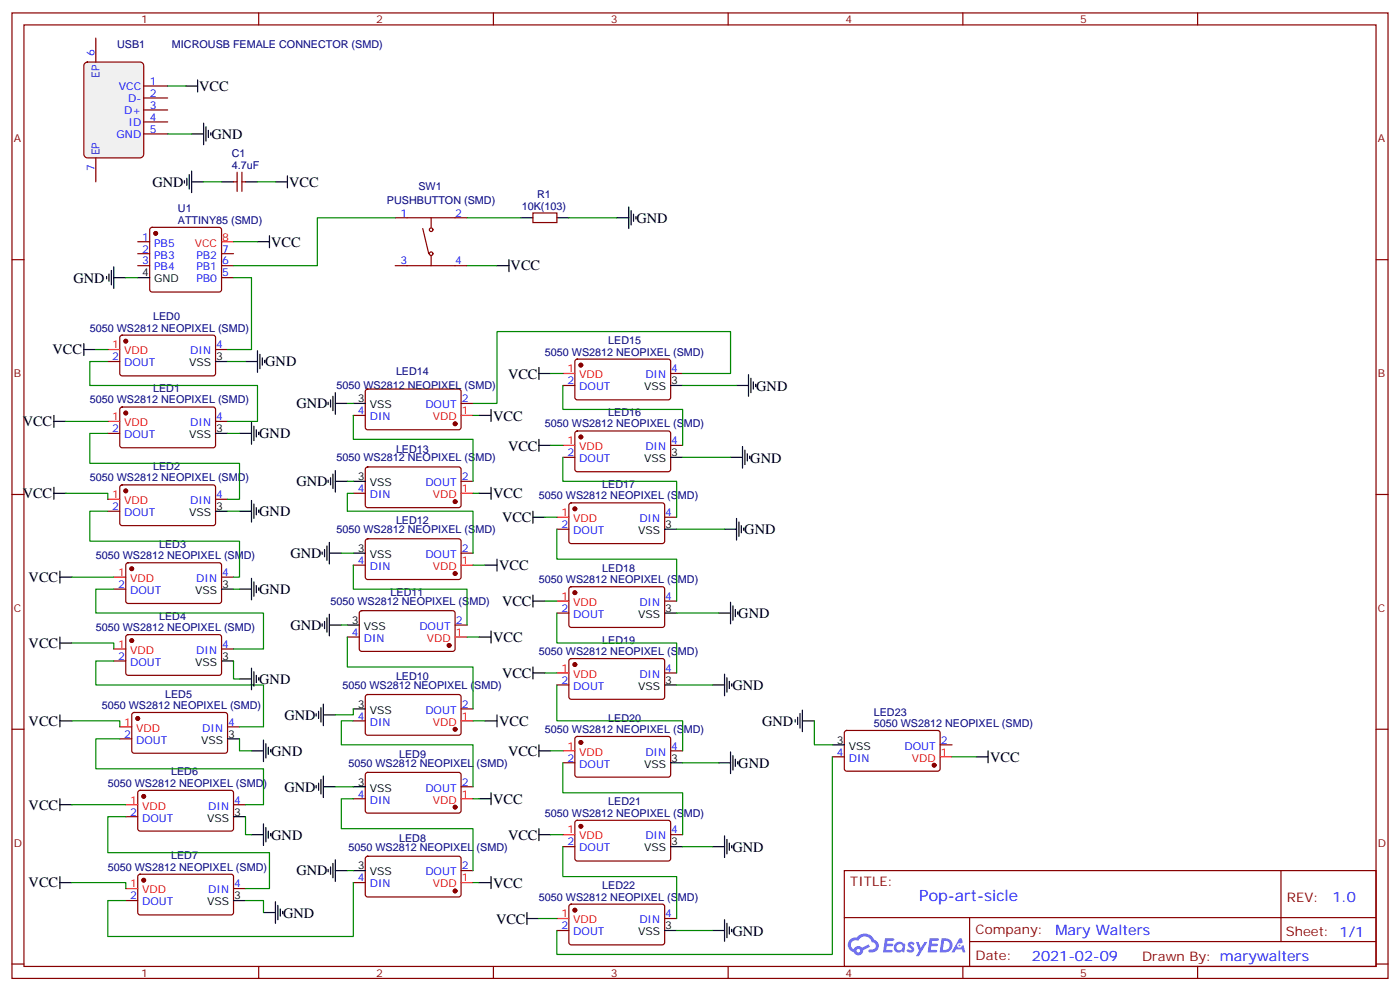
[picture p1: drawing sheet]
<svg xmlns="http://www.w3.org/2000/svg" width="412mm" height="292mm" viewBox="0 0 412 292" stroke-linecap="round" stroke-linejoin="round" font-family="sans-serif">
<g fill="none" stroke="#870000" stroke-width=".35">
<path d="M3.5 3.8h405.4v284.3h-405.4zM7.1 7.3h398.2v277.3h-398.2zM76.2 3.8v3.5M145.3 3.8v3.5M214.5 3.8v3.5M283.6 3.8v3.5M352.8 3.8v3.5M3.5 76.5h3.6M405.3 76.5h3.6M3.5 145.6h3.6M405.3 145.6h3.6M3.5 214.8h3.6"/>
<path d="M405.3 214.8h3.6M248.7 256.4h156.6v28.2h-156.6zM377.3 256.4v20.9M248.7 270.2h156.5M285.6 277.3h119.6M285.6 270.2v14.2M3.5 283.9h3.6M76.2 284.6v3.5M145.3 284.6v3.5M214.5 284.6v3.5M283.6 284.6v3.5M352.8 284.6v3.5"/>
<path d="M405.3 283.9h3.6"/>
</g>
<g fill="#5487ff">
<path d="M267.7 277.6a1.22 1.22 0 0 1 1.7 .2l-.4 .6a.47 .47 0 0 0-.3-.4 .47 .47 0 0 0-.5 .2l.1 .2a1.14 1.14 0 0 1 .8 1.8 1.14 1.14 0 0 1-1.9 0l-.2-.2 .5-.6 .7 .5a.29 .29 0 0 0 .3-.3 .29 .29 0 0 0-.2-.3 1.04 1.04 0 0 1-.6-1.7z"/>
<path d="M260.7 276.3h2.4l.3 .2-.2 .5-1.8 .1-.1 .8h1.5l.3 .4-.3 .4h-1.6l-.2 1.1h1.7l.2 .3-.2 .3-2.6 .1z"/>
<path d="M273.8 276.3h2.4l.3 .2-.1 .5-1.8 .1-.2 .8h1.6l.3 .4-.4 .4h-1.6l-.1 1.1h1.7l.2 .3-.2 .3-2.6 .1z"/>
<path d="M282.6 276.3h.7l.3 1.3-.6 .3a.69 .69 0 0 0-1 .3 .69 .69 0 0 0 .4 .9 .69 .69 0 0 0 .9-.6l.5-.2 .6 2.2h-.8l-.2-.9h-1.8l-.5 .9h-.8z"/>
<path d="M269.8 277.4h.8l.6 1.8 1.1-1.8h.9l-2.6 4.2h-.8l.9-1.5z"/>
<path d="M277.4 276.3l-.6 4.2h1.3a2.11 2.11 0 0 0 2.5-2.1 2.11 2.11 0 0 0-2.5-2.1zM278.1 277.1a1.39 1.39 0 0 1 1.7 1.4 1.39 1.39 0 0 1-1.8 1.3h-.3z"/>
<path d="M263.7 277.9a1.54 1.54 0 0 0-.1 2.2 1.54 1.54 0 0 0 2.2 .1l.6 .3 .3-2.3-.2-.3h-.4a1.49 1.49 0 0 0-2.4 0zM264 278.9a.94 .94 0 0 1 1.8 0 .94 .94 0 0 1-1.8 0z"/>
<path d="M250.4 276.7a2.18 2.18 0 0 0 1.1 3.7 1.44 1.44 0 0 0 1.6 .9 1.44 1.44 0 0 0 1.2-1.4l2-1.1-.5-.7-1.9 1a1.47 1.47 0 0 0-2.4 .4 1.39 1.39 0 0 1-.7-1.9 1.39 1.39 0 0 1 2-.5 2.12 2.12 0 0 1 2.2-1.3 2.12 2.12 0 0 1 1.9 1.7 1.14 1.14 0 0 1 1.1 1.4 1.14 1.14 0 0 1-1.7 .7 .43 .43 0 0 0-.5 .4 .43 .43 0 0 0 .4 .5 1.98 1.98 0 0 0 2.5-1.2 1.98 1.98 0 0 0-1.2-2.6 3.1 3.1 0 0 0-5.3-.6l-.9 .1zM252.3 280a.55 .55 0 0 1 1.1 0 .55 .55 0 0 1-1.1 0z"/>
<circle cx="282.6" cy="278.4" r=".26"/>
</g>
<path d="M153.5 64.1h3.5M164 64.1h3.6" fill="none" stroke="#000" stroke-width=".35"/>
<path d="M157 62.7h7v2.8h-7z" fill="none" stroke="#870000" stroke-width=".35"/>
<path d="M24.9 18.7l.9-.4h15.5l.8 .4 .2 .6v26.1l-.4 .9-.6 .2h-15.5l-.9-.5-.2-.6v-26.1z" fill="#f0f0f0" stroke="#870000" stroke-width=".35"/>
<g fill="none" stroke="#870000" stroke-width=".35">
<path d="M28.2 11.2v7.1M42.3 39.4h7.1M42.3 35.9h7.1M42.3 32.4h7.1M42.3 28.9h7.1M42.3 25.3h7.1M28.2 46.5v7.1M68.8 53.6h1M69.8 50.7v5.7M71.3 50.7v5.7M71.3 53.6h1M40.6 71.2h3.5"/>
<path d="M40.6 74.7h3.5M40.6 78.2h3.5M44.3 67.2l.5-.2h19.8l.5 .2 .2 .5v17.6l-.3 .5-.4 .2h-19.8l-.5-.2-.2-.5v-17.6zM65.3 74.7h3.5M65.3 78.2h3.5M116.4 78.2h21.2M116.4 64.1h21.2M124.5 67.3l1.8 7.4M127 64.1v2.9M127 75.4v2.8M35.5 98.9l.5-.2 27.1 .1 .4 .6-.1 10.9-.6 .4-27.1-.1-.4-.6v-10.6zM65.3 81.8h3.5"/>
<path d="M31.7 106.5h3.6M63.5 102.9h3.5M107.8 114.8l.5-.2h27.1l.4 .7v10.8l-.7 .5-27.1-.1-.4-.6v-10.6zM135.8 118.8h3.5M165.8 113.5h3.5M169.6 106l.4-.2h27.1l.5 .7-.1 10.8-.7 .5-27-.1-.5-.6v-10.6zM197.6 110h3.5M31.7 127.6h3.6M35.5 120.1l.5-.2h27.1l.4 .7-.1 10.8-.6 .5-27.1-.1-.4-.6v-10.6zM63.5 124.1h3.5M104.1 122.3h3.5M107.8 137.7l.5-.2 27.1 .1 .4 .6v10.9l-.7 .4-27.1-.1-.4-.6v-10.6z"/>
<path d="M165.8 134.7h3.5M169.6 127.1l.4-.2 27.1 .1 .5 .6-.1 10.9-.7 .4h-27l-.5-.7v-10.6zM197.6 131.2h3.5M31.7 150.6h3.6M35.5 143l.5-.2 27.1 .1 .4 .6-.1 10.9-.6 .4-27.1-.1-.4-.6v-10.6zM63.5 147h3.5M104.1 145.3h3.5M107.8 158.9l.5-.2h27.1l.4 .7v10.8l-.7 .5-27.1-.1-.4-.6v-10.6zM135.8 141.7h3.5M164 155.9h3.6M167.8 148.3l.5-.2 27.1 .1 .4 .6-.1 10.9-.6 .4-27.1-.1-.4-.6v-10.6zM195.8 152.3h3.5"/>
<path d="M33.5 173.5h3.5M37.3 165.9l.4-.2 27.1 .1 .5 .6-.1 10.9-.6 .4h-27.1l-.5-.7v-10.6zM65.3 170h3.5M104.1 166.4h3.5M135.8 162.9h3.5M167.8 173l.5-.2h27.1l.4 .7-.1 10.9-.6 .4-27.1-.1-.4-.6v-10.6zM195.8 177h3.5M33.5 194.7h3.5M37.3 187.1l.4-.2 27.1 .1 .5 .6-.1 10.9-.6 .4-27.1-.1-.5-.6v-10.6zM65.3 191.1h3.5M102.3 187.6h3.5M106.1 180.1l.4-.3 27.1 .1 .5 .7-.1 10.8-.7 .4h-27l-.5-.7v-10.5z"/>
<path d="M134.1 184.1h3.5M164 180.6h3.6M167.8 194.2l.5-.2h27.1l.4 .7-.1 10.8-.6 .5-27.1-.1-.4-.7v-10.5zM195.8 198.2h3.5M35.3 217.6h3.5M39 210l.5-.2 27.1 .1 .4 .6v10.9l-.7 .4h-27.1l-.4-.7v-10.6zM67 214.1h3.6M104.1 212.3h3.5M107.8 204.7l.5-.2 27.1 .1 .4 .6v10.9l-.7 .4h-27.1l-.4-.7v-10.6zM135.8 208.8h3.5M164 201.7h3.6M169.6 217.1l.4-.2h27.1l.5 .7-.1 10.9-.7 .4-27-.1-.5-.6v-10.6z"/>
<path d="M248.9 215.3l.5-.2 27.1 .1 .4 .6v10.9l-.7 .4h-27.1l-.4-.7v-10.6zM276.9 219.4h3.6M40.8 233l.5-.2h27.1l.4 .7-.1 10.8-.6 .5-27.1-.1-.4-.6v-10.6zM68.8 237h3.5M104.1 235.2h3.5M107.8 227.7l.5-.2h27.1l.4 .7v10.8l-.7 .5-27.1-.1-.4-.6v-10.6zM135.8 231.7h3.5M165.8 224.6h3.5M197.6 221.1h3.5M245.2 222.9h3.5M37 240.5h3.6M40.8 257.7l.5-.2h27.1l.4 .7-.1 10.8-.6 .5-27.1-.1-.4-.7v-10.5z"/>
<path d="M104.1 259.9h3.5M107.8 252.4l.5-.2h27.1l.4 .7v10.8l-.7 .5-27.1-.1-.4-.6v-10.6zM135.8 256.4h3.5M165.8 249.3h3.5M169.6 241.8l.4-.2h27.1l.5 .7-.1 10.8-.7 .5-27-.1-.5-.6v-10.6zM197.6 245.8h3.5M37 265.2h3.6M68.8 261.7h3.5M164 274h3.6M167.8 266.5l.5-.2h27.1l.4 .7-.1 10.8-.6 .5-27.1-.1-.4-.6v-10.6zM195.8 270.5h3.5"/>
<circle cx="127" cy="67.7" r=".53"/>
<circle cx="127" cy="74.7" r=".53"/>
</g>
<g fill="#870000" stroke="#870000" stroke-width=".35">
<circle cx="45.9" cy="68.7" r=".53"/>
<circle cx="37" cy="100.5" r=".53"/>
<circle cx="37" cy="121.6" r=".53"/>
<circle cx="37" cy="144.6" r=".53"/>
<circle cx="38.8" cy="167.5" r=".53"/>
<circle cx="38.8" cy="188.7" r=".53"/>
<circle cx="40.6" cy="211.6" r=".53"/>
<circle cx="42.3" cy="234.5" r=".53"/>
<circle cx="42.3" cy="259.2" r=".53"/>
<circle cx="134.1" cy="262.4" r=".53"/>
<circle cx="134.1" cy="237.7" r=".53"/>
<circle cx="134.1" cy="214.8" r=".53"/>
<circle cx="132.3" cy="190.1" r=".53"/>
<circle cx="134.1" cy="168.9" r=".53"/>
<circle cx="134.1" cy="147.7" r=".53"/>
<circle cx="134.1" cy="124.8" r=".53"/>
<circle cx="171.1" cy="107.5" r=".53"/>
<circle cx="171.1" cy="128.7" r=".53"/>
<circle cx="169.3" cy="149.9" r=".53"/>
<circle cx="169.3" cy="174.6" r=".53"/>
<circle cx="169.3" cy="195.7" r=".53"/>
<circle cx="171.1" cy="218.7" r=".53"/>
<circle cx="171.1" cy="243.3" r=".53"/>
<circle cx="169.3" cy="268" r=".53"/>
<circle cx="275.2" cy="225.4" r=".53"/>
</g>
<g fill="none" stroke="#000" stroke-width=".35">
<path d="M54.7 25.3h3.5M56.4 39.4h3.6M58.2 23.6v3.5M60 36.3v6.3M60.7 37.3v4.3M61.4 38.4v2.1M62.1 39.1v.7M54.3 53.2v.7M55 52.5v2.1M55.7 51.4v4.3M56.4 53.6h3.6M56.4 50.4v6.3"/>
<path d="M65.3 53.6h3.5M72.3 53.6h3.5M81.1 53.6h3.6M84.7 51.8v3.5M32.8 79.7v4.2M33.5 78.6v6.3M75.8 71.2h3.6M79.4 69.4v3.6M146.4 78.2h3.5M149.9 76.5v3.5M181.7 64.1h3.5M185.2 61v6.3"/>
<path d="M185.9 62v4.3M186.6 63.1v2.1M187.3 63.8v.7M31.4 81.4v.7M32.1 80.7v2.1M33.5 81.8h3.5M40.6 81.8h3.5M24.7 102.9h3.5M24.7 101.2v3.5M63.5 106.5h3.5M72.3 106.5h3.5M75.8 103.3v6.3"/>
<path d="M76.6 104.4v4.2M77.3 105.4v2.1M78 106.1v.7M96.7 118.5v.7M97.4 117.8v2.1M98.1 116.7v4.2M98.8 118.8h3.5M98.8 115.6v6.4M104.1 118.8h3.5M158.7 110h3.6M158.7 108.2v3.6M197.6 113.5h3.5"/>
<path d="M217 113.5h3.5M220.5 110.3v6.4M221.2 111.4v4.2M221.9 112.5v2.1M222.6 113.2v.7M15.9 124.1h3.5M15.9 122.3v3.6M63.5 127.6h3.5M70.6 127.6h3.5M74.1 124.5v6.3M74.8 125.5v4.3M75.5 126.6v2.1"/>
<path d="M76.2 127.3v.7M98.1 139.6v4.3M98.8 138.6v6.3M141.1 122.3h3.5M144.6 120.6v3.5M158.7 129.4v3.5M158.7 131.2h3.6M197.6 134.7h3.5M215.2 134.7h3.5M218.7 131.5v6.4M219.4 132.6v4.2M220.1 133.6v2.1"/>
<path d="M220.8 134.3v.7M15.9 143.5v3.5M15.9 145.3h3.5M63.5 150.6h3.5M70.6 150.6h3.5M74.1 147.4v6.3M74.8 148.4v4.3M75.5 149.5v2.1M76.2 150.2v.7M96.7 141.4v.7M97 159.7v6.4M97.4 140.7v2.1"/>
<path d="M98.8 141.7h3.5M104.1 141.7h3.5M141.1 145.3h3.5M144.6 143.5v3.5M157 152.3h3.5M157 150.6v3.5M195.8 155.9h3.5M213.4 155.9h3.6M217 152.7v6.3M217.7 153.7v4.3M218.4 154.8v2.1M219.1 155.5v.7"/>
<path d="M17.6 170h3.6M17.6 168.2v3.5M65.3 173.5h3.5M70.6 173.5h3.5M74.1 170.3v6.4M74.8 171.4v4.2M75.5 172.4v2.2M76.2 173.1v.7M94.9 162.6v.7M95.6 161.9v2.1M96.3 160.8v4.2M97 162.9h3.5"/>
<path d="M104.1 162.9h3.5M142.9 166.4h3.5M146.4 164.7v3.5M157 175.3v3.5M157 177h3.5M215.2 177.4v6.3M215.9 178.4v4.3M216.6 179.5v2.1M17.6 187.6v3.5M17.6 189.4h3.6M65.3 194.7h3.5M70.6 200h3.5"/>
<path d="M74.1 196.8v6.3M74.8 197.8v4.3M75.5 198.9v2.1M76.2 199.6v.7M94.9 183.7v.7M95.6 183v2.1M96.3 182v4.2M97 184.1h3.5M97 180.9v6.4M102.3 184.1h3.5M141.1 187.6h3.5M144.6 185.8v3.6"/>
<path d="M157 196.4v3.6M157 198.2h3.5M195.8 180.6h3.5M211.7 180.6h3.5M213.4 198.5v6.4M214.1 199.6v4.2M217.3 180.2v.7M17.6 212.3h3.6M17.6 210.5v3.6M67 217.6h3.6M77.6 217.9v6.4M78.3 219v4.2"/>
<path d="M93.1 210.2v.7M93.8 209.5v2.1M94.5 208.4v4.3M95.2 210.5h3.6M95.2 207.4v6.3M104.1 208.8h3.5M142.9 212.3h3.5M146.4 210.5v3.6M158.7 219.4v3.5M195.8 201.7h3.5M209.9 201.7h3.5M214.8 200.7v2.1"/>
<path d="M215.5 201.4v.7M234.2 211.9v.8M234.9 211.2v2.2M235.7 210.2v4.2M236.4 212.3h3.5M236.4 209.1v6.4M245.2 219.4h3.5M17.6 235.2v3.6M17.6 237h3.6M74.1 221.1h3.5M79 220.1v2.1M79.7 220.8v.7"/>
<path d="M93.1 231.4v.7M93.8 230.6v2.2M94.5 229.6v4.2M95.2 231.7h3.6M95.2 228.5v6.4M104.1 231.7h3.5M141.1 235.2h3.5M144.6 233.5v3.5M158.7 221.1h3.6M197.6 224.6h3.5M211.7 224.6h3.5M215.2 221.5v6.3"/>
<path d="M215.9 222.5v4.3M216.6 223.6v2.1M217.3 224.3v.7M287.5 222.9h3.5M291 221.1v3.5M17.6 258.2v3.5M17.6 259.9h3.6M68.8 240.5h3.5M74.1 245.8h3.5M77.6 242.6v6.4M78.3 243.7v4.2M79 244.8v2.1"/>
<path d="M79.7 245.5v.7M96.7 256v.8M97.4 255.3v2.2M98.1 254.3v4.2M98.8 256.4h3.5M98.8 253.2v6.4M104.1 256.4h3.5M141.1 259.9h3.5M144.6 258.2v3.5M158.7 245.8h3.6M158.7 244.1v3.5M197.6 249.3h3.5"/>
<path d="M209.9 249.3h3.5M213.4 246.2v6.3M214.1 247.2v4.3M214.8 248.3v2.1M215.5 249v.7M68.8 265.2h3.5M77.6 268.7h3.5M81.1 265.6v6.3M81.8 266.6v4.3M82.5 267.7v2.1M83.3 268.4v.7M155.2 270.5h3.5"/>
<path d="M155.2 268.7v3.6M195.8 274h3.5M209.9 274h3.5M213.4 270.9v6.3M214.1 271.9v4.3M214.8 273v2.1M215.5 273.7v.7"/>
</g>
<g fill="none" stroke="#f00" stroke-width=".35">
<path d="M65.3 71.2h3.5M31.7 102.9h3.6M165.8 110h3.5M31.7 124.1h3.6M135.8 122.3h3.5M165.8 131.2h3.5M31.7 147h3.6M135.8 145.3h3.5M164 152.3h3.6M33.5 170h3.5M135.8 166.4h3.5M164 177h3.6"/>
<path d="M33.5 191.1h3.5M134.1 187.6h3.5M164 198.2h3.6M35.3 214.1h3.5M135.8 212.3h3.5M37 237h3.6M135.8 235.2h3.5M165.8 221.1h3.5M276.9 222.9h3.6M135.8 259.9h3.5M165.8 245.8h3.5M37 261.7h3.6"/>
<path d="M164 270.5h3.6"/>
</g>
<g fill="none" stroke="#008700" stroke-width=".35">
<path d="M49.4 25.3h5.3M49.4 39.4h7M60 53.6h5.3M75.8 53.6h5.3M68.8 71.2h7M116.4 64.1h-22.9v14.1h-24.7M137.6 78.2h8.8M137.6 64.1h15.9M167.6 64.1h14.1M37 81.8h3.6M68.8 81.8h5.3v21.1h-7.1M28.2 102.9h3.5"/>
<path d="M31.7 106.5h-5.2v7h49.3v10.6h-8.8M67 106.5h5.3M102.3 118.8h1.8M162.3 110h3.5M165.8 113.5v7.1h35.3v10.6M201.1 110h14.1v-12.4h-68.8v21.2h-7.1M201.1 113.5h15.9M19.4 124.1h12.3M31.7 127.6h-5.2v8.9h44.1v10.5h-3.6M67 127.6h3.6M104.1 122.3v7.1h35.2v12.3M139.3 122.3h1.8"/>
<path d="M162.3 131.2h3.5M165.8 134.7v7h33.5v10.6M201.1 134.7h14.1M19.4 145.3h12.3v1.7M31.7 150.6h-5.2v8.8h44.1v10.6h-1.8M67 150.6h3.6M102.3 141.7h1.8M104.1 145.3h-1.8v5.3h37v12.3M139.3 145.3h1.8M160.5 152.3h3.5M164 155.9v8.8h35.3v12.3M199.3 155.9h14.1"/>
<path d="M21.2 170h12.3M33.5 173.5h-5.3v7.1h49.4v10.5h-8.8M68.8 173.5h1.8M100.5 162.9h3.6M104.1 166.4v7.1h33.5v10.6M139.3 166.4h3.6M160.5 177h3.5M21.2 189.4h12.3v1.7M33.5 194.7h-5.3v7h49.4v12.4h-7M68.8 194.7v5.3h1.8M100.5 184.1h1.8M102.3 187.6v8.8h37v12.4"/>
<path d="M137.6 187.6h3.5M160.5 198.2h3.5M164 180.6v8.8h35.3v8.8M199.3 180.6h12.4M21.2 212.3h14.1v1.8M35.3 217.6h-7.1v8.8h49.4v10.6h-5.3M70.6 217.6v3.5h3.5M104.1 212.3h-3.6v7.1h38.8v12.3M104.1 208.8v1.7h-5.3M139.3 212.3h3.6M164 201.7v10.6h37.1v8.8M199.3 201.7h10.6"/>
<path d="M239.9 212.3v7.1h5.3M21.2 237h15.8M98.8 231.7h5.3M104.1 235.2h-3.6v8.9h38.8v12.3M139.3 235.2h1.8M162.3 221.1h3.5M165.8 224.6v8.9h35.3v12.3M201.1 224.6h10.6M245.2 222.9v58.2h-81.2v-7.1M280.5 222.9h7M21.2 259.9h15.8v1.8M37 240.5h-5.3v10.6h47.7v10.6h-7.1"/>
<path d="M72.3 240.5v5.3h1.8M102.3 256.4h1.8M104.1 259.9v15.9h-72.4v-10.6h5.3M139.3 259.9h1.8M162.3 245.8h3.5M165.8 249.3v8.9h33.5v12.3M201.1 249.3h8.8M72.3 265.2h5.3v3.5M158.7 270.5h5.3M199.3 274h10.6"/>
</g>
<text font-size="4.6" fill="#00f" x="270.8" y="265.4">Pop-art-sicle</text>
<g font-size="4.2">
<text x="58.7" y="26.7">VCC</text>
<text x="62.3" y="41">GND</text>
<text x="44.9" y="55">GND</text>
<text x="85.2" y="55">VCC</text>
<text x="187.5" y="65.5">GND</text>
<text x="79.9" y="72.6">VCC</text>
<text x="21.6" y="83.3">GND</text>
<text x="150.4" y="79.7">VCC</text>
<text x="15.5" y="104.4">VCC</text>
<text x="78.1" y="107.9">GND</text>
<text x="149.6" y="111.5">VCC</text>
<text x="222.8" y="115">GND</text>
<text x="6.7" y="125.5">VCC</text>
<text x="87.3" y="120.2">GND</text>
<text x="145.3" y="123.9">VCC</text>
<text x="76.4" y="129">GND</text>
<text x="149.6" y="132.7">VCC</text>
<text x="221" y="136.2">GND</text>
<text x="87.3" y="143.2">GND</text>
<text x="6.7" y="146.7">VCC</text>
<text x="145.3" y="146.8">VCC</text>
<text x="76.4" y="152">GND</text>
<text x="147.9" y="153.9">VCC</text>
<text x="219.3" y="157.4">GND</text>
<text x="85.5" y="164.3">GND</text>
<text x="147" y="168">VCC</text>
<text x="8.4" y="171.4">VCC</text>
<text x="76.4" y="174.9">GND</text>
<text x="147.9" y="178.5">VCC</text>
<text x="85.5" y="185.5">GND</text>
<text x="217.5" y="182.1">GND</text>
<text x="8.4" y="190.8">VCC</text>
<text x="145.3" y="189.1">VCC</text>
<text x="76.4" y="201.5">GND</text>
<text x="147.9" y="199.7">VCC</text>
<text x="215.7" y="203.2">GND</text>
<text x="8.4" y="213.7">VCC</text>
<text x="83.8" y="212">GND</text>
<text x="147" y="213.8">VCC</text>
<text x="224.5" y="213.8">GND</text>
<text x="79.9" y="222.6">GND</text>
<text x="149.6" y="222.6">VCC</text>
<text x="217.5" y="226.2">GND</text>
<text x="291.7" y="224.4">VCC</text>
<text x="83.8" y="233.1">GND</text>
<text x="8.4" y="238.4">VCC</text>
<text x="145.3" y="236.8">VCC</text>
<text x="79.9" y="247.3">GND</text>
<text x="149.6" y="247.3">VCC</text>
<text x="215.7" y="250.9">GND</text>
<text x="87.3" y="257.8">GND</text>
<text x="8.4" y="261.3">VCC</text>
<text x="145.3" y="261.5">VCC</text>
<text x="83.4" y="270.3">GND</text>
<text x="146.1" y="272">VCC</text>
<text x="215.7" y="275.6">GND</text>
</g>
<g font-size="4.2" fill="#00f">
<text x="392.5" y="265.7">1.0</text>
<text x="310.9" y="275.2">Mary Walters</text>
<text x="304" y="283">2021-02-09</text>
</g>
<g font-size="3.9" fill="#800">
<text x="250.5" y="261">TITLE:</text>
<text x="379.1" y="265.7">REV:</text>
<text x="287.4" y="275.2">Company:</text>
<text x="378.7" y="275.8">Sheet: 1/1</text>
<text x="287.4" y="282.9">Date:</text>
<text x="336.4" y="282.9">Drawn By: marywalters</text>
</g>
<g font-size="3.2" fill="#800">
<text x="41.6" y="6.8">1</text>
<text x="110.8" y="6.8">2</text>
<text x="179.9" y="6.8">3</text>
<text x="249.1" y="6.8">4</text>
<text x="318.2" y="6.8">5</text>
<text x="4.1" y="41.9">A</text>
<text x="405.9" y="41.9">A</text>
<text x="4.1" y="111.1">B</text>
<text x="405.9" y="111.1">B</text>
<text x="4.1" y="180.2">C</text>
<text x="405.9" y="180.2">C</text>
<text x="4.1" y="249.3">D</text>
<text x="405.9" y="249.3">D</text>
<text x="41.6" y="287.6">1</text>
<text x="110.8" y="287.6">2</text>
<text x="179.9" y="287.6">3</text>
<text x="249.1" y="287.6">4</text>
<text x="318.2" y="287.6">5</text>
</g>
<g font-size="3.2" fill="#00f">
<text x="27.9" y="16.5" transform="rotate(-90 27.9 16.5)">6</text>
<text x="29.3" y="22.9" transform="rotate(-90 29.3 22.9)">EP</text>
<text x="35" y="26.4">VCC</text>
<text x="37.7" y="29.9">D-</text>
<text x="44.1" y="28.5">2</text>
<text x="44.1" y="25">1</text>
<text x="36.6" y="33.4">D+</text>
<text x="44.1" y="35.6">4</text>
<text x="44.1" y="32">3</text>
<text x="34.3" y="40.5">GND</text>
<text x="37.8" y="37">ID</text>
<text x="44.1" y="39.1">5</text>
<text x="29.3" y="45.8" transform="rotate(-90 29.3 45.8)">EP</text>
<text x="27.9" y="50.3" transform="rotate(-90 27.9 50.3)">7</text>
<text x="117.9" y="63.8">1</text>
<text x="134.1" y="63.8">2</text>
<text x="41.9" y="70.8">1</text>
<text x="41.9" y="74.4">2</text>
<text x="41.9" y="77.9">3</text>
<text x="45.4" y="72.6">PB5</text>
<text x="45.4" y="76.1">PB3</text>
<text x="57.9" y="76.1">PB2</text>
<text x="65.4" y="77.9">6</text>
<text x="65.4" y="74.4">7</text>
<text x="117.9" y="77.9">3</text>
<text x="134.1" y="77.9">4</text>
<text x="45.4" y="79.7">PB4</text>
<text x="57.9" y="83.2">PB0</text>
<text x="57.9" y="79.7">PB1</text>
<text x="65.4" y="81.4">5</text>
<text x="33.1" y="106.1">2</text>
<text x="36.6" y="107.9">DOUT</text>
<text x="56" y="104.4">DIN</text>
<text x="63.7" y="102.6">4</text>
<text x="167.1" y="113.2">2</text>
<text x="190.1" y="111.4">DIN</text>
<text x="197.7" y="109.6">4</text>
<text x="136" y="118.5">2</text>
<text x="170.6" y="114.9">DOUT</text>
<text x="56" y="125.5">DIN</text>
<text x="63.7" y="123.8">4</text>
<text x="105.4" y="122">4</text>
<text x="108.9" y="123.8">DIN</text>
<text x="125.3" y="120.2">DOUT</text>
<text x="33.1" y="127.3">2</text>
<text x="36.6" y="129">DOUT</text>
<text x="197.7" y="130.8">4</text>
<text x="167.1" y="134.3">2</text>
<text x="170.6" y="136.1">DOUT</text>
<text x="190.1" y="132.6">DIN</text>
<text x="125.3" y="143.2">DOUT</text>
<text x="136" y="141.4">2</text>
<text x="56" y="148.4">DIN</text>
<text x="63.7" y="146.7">4</text>
<text x="105.4" y="144.9">4</text>
<text x="108.9" y="146.7">DIN</text>
<text x="33.1" y="150.2">2</text>
<text x="36.6" y="152">DOUT</text>
<text x="165.4" y="155.5">2</text>
<text x="188.3" y="153.7">DIN</text>
<text x="196" y="152">4</text>
<text x="168.9" y="157.3">DOUT</text>
<text x="105.4" y="166.1">4</text>
<text x="108.9" y="167.9">DIN</text>
<text x="125.3" y="164.3">DOUT</text>
<text x="136" y="162.6">2</text>
<text x="34.8" y="173.1">2</text>
<text x="57.8" y="171.4">DIN</text>
<text x="65.4" y="169.6">4</text>
<text x="38.3" y="174.9">DOUT</text>
<text x="188.3" y="178.4">DIN</text>
<text x="196" y="176.7">4</text>
<text x="123.5" y="185.5">DOUT</text>
<text x="134.2" y="183.7">2</text>
<text x="165.4" y="180.2">2</text>
<text x="168.9" y="182">DOUT</text>
<text x="65.4" y="190.8">4</text>
<text x="103.6" y="187.3">4</text>
<text x="107.1" y="189">DIN</text>
<text x="34.8" y="194.3">2</text>
<text x="38.3" y="196.1">DOUT</text>
<text x="57.8" y="192.5">DIN</text>
<text x="196" y="197.8">4</text>
<text x="165.4" y="201.4">2</text>
<text x="168.9" y="203.1">DOUT</text>
<text x="188.3" y="199.6">DIN</text>
<text x="136" y="208.4">2</text>
<text x="59.6" y="215.5">DIN</text>
<text x="67.2" y="213.7">4</text>
<text x="105.4" y="211.9">4</text>
<text x="108.9" y="213.7">DIN</text>
<text x="125.3" y="210.2">DOUT</text>
<text x="36.6" y="217.2">2</text>
<text x="40.1" y="219">DOUT</text>
<text x="197.7" y="220.8">4</text>
<text x="266.4" y="220.8">DOUT</text>
<text x="277.1" y="219">2</text>
<text x="167.1" y="224.3">2</text>
<text x="170.6" y="226.1">DOUT</text>
<text x="190.1" y="222.5">DIN</text>
<text x="246.5" y="222.5">4</text>
<text x="250" y="224.3">DIN</text>
<text x="125.3" y="233.1">DOUT</text>
<text x="136" y="231.4">2</text>
<text x="61.3" y="238.4">DIN</text>
<text x="69" y="236.6">4</text>
<text x="105.4" y="234.9">4</text>
<text x="108.9" y="236.6">DIN</text>
<text x="38.4" y="240.2">2</text>
<text x="41.9" y="241.9">DOUT</text>
<text x="197.7" y="245.5">4</text>
<text x="167.1" y="249">2</text>
<text x="170.6" y="250.8">DOUT</text>
<text x="190.1" y="247.2">DIN</text>
<text x="125.3" y="257.8">DOUT</text>
<text x="136" y="256">2</text>
<text x="61.3" y="263.1">DIN</text>
<text x="69" y="261.3">4</text>
<text x="105.4" y="259.6">4</text>
<text x="108.9" y="261.3">DIN</text>
<text x="38.4" y="264.9">2</text>
<text x="41.9" y="266.6">DOUT</text>
<text x="165.4" y="273.7">2</text>
<text x="168.9" y="275.4">DOUT</text>
<text x="188.3" y="271.9">DIN</text>
<text x="196" y="270.2">4</text>
</g>
<g font-size="3.2" fill="#000080">
<text x="34.5" y="14.2">USB1</text>
<text x="50.7" y="14.2">MICROUSB FEMALE CONNECTOR (SMD)</text>
<text x="68.3" y="46.3">C1</text>
<text x="68.3" y="49.7">4.7uF</text>
<text x="123.3" y="55.9">SW1</text>
<text x="158.2" y="58.3">R1</text>
<text x="52.4" y="65.9">ATTINY85 (SMD)</text>
<text x="52.4" y="62.6">U1</text>
<text x="114" y="60">PUSHBUTTON (SMD)</text>
<text x="153.7" y="61.8">10K(103)</text>
<text x="45.1" y="94.3">LED0</text>
<text x="26.5" y="97.6">5050 WS2812 NEOPIXEL (SMD)</text>
<text x="179.2" y="101.4">LED15</text>
<text x="160.5" y="104.7">5050 WS2812 NEOPIXEL (SMD)</text>
<text x="116.6" y="110.3">LED14</text>
<text x="26.5" y="118.8">5050 WS2812 NEOPIXEL (SMD)</text>
<text x="45.1" y="115.5">LED1</text>
<text x="99.1" y="114.7">5050 WS2812 NEOPIXEL (SMD)</text>
<text x="160.5" y="125.9">5050 WS2812 NEOPIXEL (SMD)</text>
<text x="179.2" y="122.5">LED16</text>
<text x="99.1" y="135.9">5050 WS2812 NEOPIXEL (SMD)</text>
<text x="116.6" y="133.3">LED13</text>
<text x="26.5" y="141.7">5050 WS2812 NEOPIXEL (SMD)</text>
<text x="45.1" y="138.4">LED2</text>
<text x="177.4" y="143.7">LED17</text>
<text x="158.7" y="147">5050 WS2812 NEOPIXEL (SMD)</text>
<text x="116.6" y="154.4">LED12</text>
<text x="46.9" y="161.3">LED3</text>
<text x="99.1" y="157">5050 WS2812 NEOPIXEL (SMD)</text>
<text x="28.2" y="164.7">5050 WS2812 NEOPIXEL (SMD)</text>
<text x="158.7" y="171.7">5050 WS2812 NEOPIXEL (SMD)</text>
<text x="177.4" y="168.4">LED18</text>
<text x="97.3" y="178.2">5050 WS2812 NEOPIXEL (SMD)</text>
<text x="115" y="175.6">LED11</text>
<text x="28.2" y="185.8">5050 WS2812 NEOPIXEL (SMD)</text>
<text x="46.9" y="182.5">LED4</text>
<text x="177.4" y="189.6">LED19</text>
<text x="158.7" y="192.9">5050 WS2812 NEOPIXEL (SMD)</text>
<text x="100.9" y="202.9">5050 WS2812 NEOPIXEL (SMD)</text>
<text x="116.6" y="200.3">LED10</text>
<text x="30" y="208.8">5050 WS2812 NEOPIXEL (SMD)</text>
<text x="48.6" y="205.4">LED5</text>
<text x="160.5" y="215.8">5050 WS2812 NEOPIXEL (SMD)</text>
<text x="179.2" y="212.5">LED20</text>
<text x="257.4" y="214.1">5050 WS2812 NEOPIXEL (SMD)</text>
<text x="257.4" y="210.7">LED23</text>
<text x="102.6" y="225.8">5050 WS2812 NEOPIXEL (SMD)</text>
<text x="117.6" y="223.2">LED9</text>
<text x="31.7" y="231.7">5050 WS2812 NEOPIXEL (SMD)</text>
<text x="50.4" y="228.4">LED6</text>
<text x="179.2" y="237.2">LED21</text>
<text x="160.5" y="240.5">5050 WS2812 NEOPIXEL (SMD)</text>
<text x="102.6" y="250.5">5050 WS2812 NEOPIXEL (SMD)</text>
<text x="117.6" y="247.9">LED8</text>
<text x="31.7" y="256.4">5050 WS2812 NEOPIXEL (SMD)</text>
<text x="50.4" y="253.1">LED7</text>
<text x="177.4" y="261.9">LED22</text>
<text x="158.7" y="265.2">5050 WS2812 NEOPIXEL (SMD)</text>
</g>
<g font-size="3.2" fill="#f00">
<text x="65.4" y="70.8">8</text>
<text x="57.4" y="72.6">VCC</text>
<text x="33.1" y="102.6">1</text>
<text x="36.6" y="104.4">VDD</text>
<text x="167.1" y="109.6">1</text>
<text x="170.6" y="111.4">VDD</text>
<text x="33.1" y="123.8">1</text>
<text x="36.6" y="125.5">VDD</text>
<text x="127.5" y="123.8">VDD</text>
<text x="136" y="122">1</text>
<text x="167.1" y="130.8">1</text>
<text x="170.6" y="132.6">VDD</text>
<text x="33.1" y="146.7">1</text>
<text x="36.6" y="148.4">VDD</text>
<text x="127.5" y="146.7">VDD</text>
<text x="136" y="144.9">1</text>
<text x="165.4" y="152">1</text>
<text x="168.9" y="153.7">VDD</text>
<text x="127.5" y="167.9">VDD</text>
<text x="136" y="166.1">1</text>
<text x="34.8" y="169.6">1</text>
<text x="38.3" y="171.4">VDD</text>
<text x="165.4" y="176.7">1</text>
<text x="168.9" y="178.4">VDD</text>
<text x="34.8" y="190.8">1</text>
<text x="125.7" y="189">VDD</text>
<text x="134.2" y="187.3">1</text>
<text x="38.3" y="192.5">VDD</text>
<text x="165.4" y="197.8">1</text>
<text x="168.9" y="199.6">VDD</text>
<text x="36.6" y="213.7">1</text>
<text x="40.1" y="215.5">VDD</text>
<text x="127.5" y="213.7">VDD</text>
<text x="136" y="211.9">1</text>
<text x="167.1" y="220.8">1</text>
<text x="170.6" y="222.5">VDD</text>
<text x="268.6" y="224.3">VDD</text>
<text x="277.1" y="222.5">1</text>
<text x="38.4" y="236.6">1</text>
<text x="41.9" y="238.4">VDD</text>
<text x="127.5" y="236.6">VDD</text>
<text x="136" y="234.9">1</text>
<text x="167.1" y="245.5">1</text>
<text x="170.6" y="247.2">VDD</text>
<text x="38.4" y="261.3">1</text>
<text x="41.9" y="263.1">VDD</text>
<text x="127.5" y="261.3">VDD</text>
<text x="136" y="259.6">1</text>
<text x="165.4" y="270.2">1</text>
<text x="168.9" y="271.9">VDD</text>
</g>
<g font-size="3.2">
<text x="41.9" y="81.4">4</text>
<text x="45.4" y="83.2">GND</text>
<text x="55.7" y="107.9">VSS</text>
<text x="63.7" y="106.1">3</text>
<text x="197.7" y="113.2">3</text>
<text x="105.4" y="118.5">3</text>
<text x="189.7" y="114.9">VSS</text>
<text x="108.9" y="120.2">VSS</text>
<text x="55.7" y="129">VSS</text>
<text x="63.7" y="127.3">3</text>
<text x="189.7" y="136.1">VSS</text>
<text x="197.7" y="134.3">3</text>
<text x="105.4" y="141.4">3</text>
<text x="108.9" y="143.2">VSS</text>
<text x="55.7" y="152">VSS</text>
<text x="63.7" y="150.2">3</text>
<text x="196" y="155.5">3</text>
<text x="188" y="157.3">VSS</text>
<text x="105.4" y="162.6">3</text>
<text x="108.9" y="164.3">VSS</text>
<text x="65.4" y="173.1">3</text>
<text x="57.5" y="174.9">VSS</text>
<text x="103.6" y="183.7">3</text>
<text x="107.1" y="185.5">VSS</text>
<text x="188" y="182">VSS</text>
<text x="196" y="180.2">3</text>
<text x="57.5" y="196.1">VSS</text>
<text x="65.4" y="194.3">3</text>
<text x="188" y="203.1">VSS</text>
<text x="196" y="201.4">3</text>
<text x="105.4" y="208.4">3</text>
<text x="108.9" y="210.2">VSS</text>
<text x="59.2" y="219">VSS</text>
<text x="67.2" y="217.2">3</text>
<text x="246.5" y="219">3</text>
<text x="250" y="220.8">VSS</text>
<text x="189.7" y="226.1">VSS</text>
<text x="197.7" y="224.3">3</text>
<text x="105.4" y="231.4">3</text>
<text x="108.9" y="233.1">VSS</text>
<text x="61" y="241.9">VSS</text>
<text x="69" y="240.2">3</text>
<text x="189.7" y="250.8">VSS</text>
<text x="197.7" y="249">3</text>
<text x="105.4" y="256">3</text>
<text x="108.9" y="257.8">VSS</text>
<text x="61" y="266.6">VSS</text>
<text x="69" y="264.9">3</text>
<text x="188" y="275.4">VSS</text>
<text x="196" y="273.7">3</text>
</g>
</svg>
